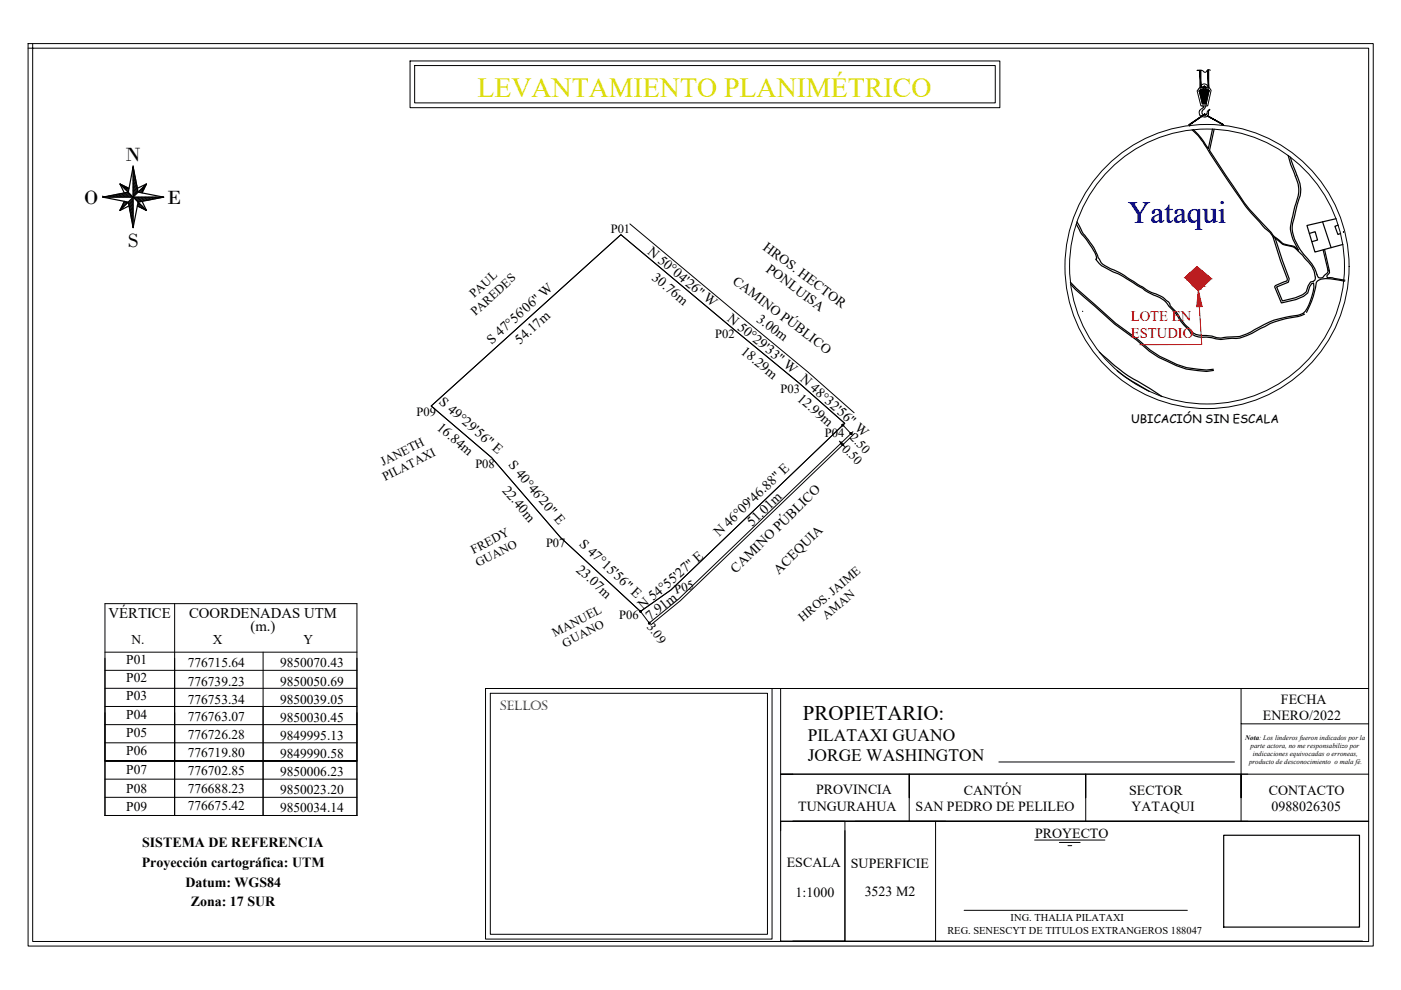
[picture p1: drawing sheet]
<svg xmlns="http://www.w3.org/2000/svg" width="297mm" height="210mm" viewBox="0 0 297 210" stroke-linecap="round" stroke-linejoin="round" font-family="sans-serif">
<!-- layer: 0 -->
<g fill="none" stroke="#000" stroke-width=".21">
<path d="M6 9.2h285.2v191.4h-285.2zM6.9 9.2v190.4h283.3v-189.4h-284.2M86.9 12.9h125.1v9.9h-125.1zM87.9 13.9h123.1v7.9h-123.1zM254.3 18.6h2.1l.4 .5-.7 3.4h-1.5l-.8-3.2zM254.5 19h1.7l.2 .2-.7 2.8h-.8l-.6-2.6zM254.5 18.6a.83 .83 0 0 1 .8-.8 .83 .83 0 0 1 .8 .8M254.5 14.9h-.7h.9l.5 .3M255 18.6a.32 .32 0 0 1 .3-.3 .32 .32 0 0 1 .3 .3M255.2 18.6l.1-.1 .2 .1M255.8 15.1a.32 .32 0 0 1-.3 .2 .32 .32 0 0 1-.3-.1M256.6 14.9l-.4-.1-.4 .3"/>
<path d="M254.3 23.5v.7l.5 .5M254.4 23.4l-.1 .1M254.8 24.7l.5 .1M254.8 22.5h.4v.3l-.8 .6M254.9 24l.1 .3M254.9 23.6v.4M255.1 24.2l.5 .1M255.1 23.3l-.2 .3M255.5 22.7l-.4 .6M255.8 22.5h-.3v.3M255.8 24.3l-.2 .1M255.9 24.1l-.1 .2"/>
<path d="M255.9 24.1a.67 .67 0 0 1 .6-.8l-.3 .3a.91 .91 0 0 1-.9 1.2M133.5 47.5l37.8 31.4 9.8 8.6M91.4 86.1l40.2-36.3 37.8 31.4 9.7 8.6-36.8 35.3-6.5 4.5-16.9-15.6-14.7-17zM178.2 93.7l.1 .1M178.8 94.4l.1 .1M178.8 90.2l.1 .1M180.2 91.8h.1M180.8 91.5l-36.9 35.5-6.2 5.1M181.2 91.9l-37 35.5-6.2 5.1M22.3 138.3h53.4M37 128v44.9M55.8 138.3v34.6"/>
<path d="M135.9 129.8l.1 .1M137.5 131.9l.1 .1M22.3 142.1h53.4M22.3 145.9h53.4M22.3 149.8h53.4M22.3 153.6h53.4M22.3 157.5h53.4M102.9 146h60.8v53.1h-60.8zM104 147h58.7v51.1h-58.7zM163.7 146h126.5M165.5 146v30.1M263.1 153.5v10.6"/>
<path d="M22.3 172.9v-44.9h53.4v44.9M22.3 165.2h53.4M22.3 169.1h53.4M75.7 161.3h-53.4h53.4M75.7 172.9h-53.4h53.4M165.5 174.1h124.7h-122.1M168.1 164.1h-2.6h124.7M192.8 169.1v-5v10M230.2 169.1v-5v10M263.1 169.1v-5v10"/>
<circle cx="255.9" cy="56.5" r="30.1"/>
<circle cx="255.9" cy="56.5" r="29.1"/>
</g>
<!-- layer: COTAS -->
<path d="M178 93.5l.2 .2M178.9 90.3l1.3 1.5M178.9 94.5l.2 .2M180.4 91.9l.3 .3M136 129.9l1.5 2M137.7 132.1l.1 .2" fill="none" stroke="#000" stroke-width=".21"/>
<!-- layer: 0 -->
<g fill="#000" stroke="#000" stroke-width=".21">
<path d="M25.4 44.5h.2l-.1 .1zM178.3 94v.1z"/>
<path d="M254.4 14.9l.2 3.7v-3.7zM254.4 14.9l.2 3.7h-.2z"/>
<path d="M255 18.5h.3zM255 18.5h.3z"/>
<path d="M255 18.5h.3zM255 18.5h.3z"/>
<path d="M255 18.6h.3zM255 18.6h.3z"/>
<path d="M255 18.6h.3zM255 18.6h.3z"/>
<path d="M255 18.6h.2zM255 18.6h.2z"/>
<path d="M255 18.6h.2zM255 18.6h.2z"/>
<path d="M255 18.5h.3zM255 18.5h.3z"/>
<path d="M255 18.5l.3 .1zM255 18.5l.3 .1z"/>
<path d="M255 18.6h.3zM255 18.6h.2z"/>
<path d="M255 18.5h.3zM255 18.5h.3z"/>
<path d="M255.3 18.3h.2zM255.3 18.3h.2z"/>
<path d="M255.4 18.5h.3zM255.4 18.5h.3z"/>
<path d="M255.4 18.5h.3zM255.4 18.5h.3z"/>
<path d="M255.4 18.5h.3zM255.4 18.5h.3z"/>
<path d="M255.3 18.3h.2zM255.3 18.3h.2z"/>
<path d="M255.5 18.6h.2zM255.5 18.6h.2z"/>
<path d="M255.5 18.6h.2zM255.5 18.6h.2z"/>
<path d="M255.5 18.6h.2zM255.5 18.6h.2z"/>
<path d="M255.2 18.3h.4zM255.2 18.3h.4z"/>
<path d="M255.2 18.3l.4 .1zM255.2 18.3l.4 .1z"/>
<path d="M255.1 18.4l.5 .1zM255.1 18.4l.5 .1z"/>
<path d="M255.1 18.5h.6zM255.1 18.5h.6z"/>
<path d="M255.4 18.5h.3zM255.4 18.5h.3z"/>
<path d="M255.4 18.5l.3 .1zM255.4 18.5l.3 .1z"/>
<path d="M255.5 18.6h.2zM255.5 18.6h.2z"/>
<path d="M255.5 18.6h.2zM255.5 18.6h.2z"/>
<path d="M254.5 19l1.9 .2-.2-.2zM254.5 19l1.9 .2h-2z"/>
<path d="M256.1 14.8l.2 3.8v-3.8zM256.1 14.8l.2 3.8h-.2z"/>
<path d="M254.3 19.4l1.4 2.6 .6-2.6zM254.3 19.4l1.4 2.6h-.8z"/>
<path d="M254.4 19.2l1.9 .2 .1-.2zM254.4 19.2l1.9 .2h-2z"/>
<path d="M252 26.4l.1 .1 3.3-2.3zM252.1 26.5l3.3-2.3zM255.4 24.2v.1h.3zM255.4 24.3h.3z"/>
<path d="M256.1 24.5l3.3 1.9zM256 24.6l3.4 1.9z"/>
<path d="M178.3 93.8v.2zM178.3 93.8v.2zM178.2 93.9l.1 .1z"/>
<path d="M178.3 94h.2zM178.4 93.8l-.1 .2zM178.3 93.8v.2z"/>
<path d="M178.6 90l.1 .1zM178.5 90.1h.2l-.1 .1zM178.7 90.1v.2z"/>
<path d="M178.6 94.2l.1 .1zM178.5 94.3h.2zM178.7 94.3v.1z"/>
<path d="M178.7 90.1v.2l.1-.1zM178.7 90.1l.1 .1zM178.7 90.1h.1v-.1z"/>
<path d="M178.7 94.3v.1zM178.7 94.3h.1zM178.7 94.3l.1-.1z"/>
<path d="M178.7 90v.1zM178.6 90h.1v.1z"/>
<path d="M178.7 94.2v.1l.1-.1zM178.6 94.2l.1 .1z"/>
<path d="M180.3 92l.1-.1zM180.4 91.9l.1 .1z"/>
<path d="M180.3 91.8l.1 .1zM180.3 91.8l.1 .1zM180.3 91.9h.1z"/>
<path d="M180.4 91.9h.2zM180.4 91.9h.2zM180.4 91.8v.1l.1-.1z"/>
<path d="M135.7 129.5l.1 .1zM135.7 129.6h.1zM135.8 129.6v.2z"/>
<path d="M135.8 129.6l.1 .2zM135.8 129.6l.1 .2zM135.8 129.6h.1z"/>
<path d="M135.8 129.5v.1zM135.7 129.5l.1 .1z"/>
<path d="M137.5 132.2l.1 .1 .1-.2zM137.7 132.1v.1l-.1 .1z"/>
<path d="M137.6 132l.1 .1zM137.6 132l.1 .1zM137.5 132.1h.2z"/>
<path d="M137.7 132.1h.1zM137.7 132.1h.1zM137.7 132v.1z"/>
</g>
<!-- layer: MARGENES -->
<path d="M287.9 146h-24.8v7.5h27.1M165.5 174.1h13.6v25.4h-13.6zM168.1 174.1h96.5M168.1 164.1h96.5M179.1 176.1v23.4M198.4 174.1v25.4M211.8 161.6h49.9M219.4 178.1h14.9M224.6 178.6h4.4M226.4 179.3h.8M168.1 199.5h120.8M204.4 193h47.3" fill="none" stroke="#000" stroke-width=".21"/>
<path d="M252.2 26.6l.1 .1M257.1 27.4l-.9 4.1-1.5-2.2-1.7-1.8M257.4 27.4l-1 4.5M273.1 32.9l1.5 4.5M273.6 33.3l1.3 3.8M228.2 47.6l.9 1.7 1.1 1.3a12.4 12.4 0 0 1 2.3 4.2l-.2 .2a9.3 9.3 0 0 0 4.8 3.1l4.5 2.7a18.1 18.1 0 0 0 4.3 2.3l1.1 .8 .7 .8a15.5 15.5 0 0 1 2.7 3.5l1.9 2.1a2.53 2.53 0 0 0 2.4 1.2l2.2 .1a5.4 5.4 0 0 0 3.4 .2 10.9 10.9 0 0 0 7-2.2 21.2 21.2 0 0 1 7.9-2.5l1.4-.5M283.7 47.7l-.7 .3 .7 1.7 .6-.2M284.8 49.3h.1M227 60.3l1 1.1 8.3 7.3 4.7 3.4 2.7 2.4a35.3 35.3 0 0 0 7.8 3.7l4.3 .6 1.5-.3M229.5 66h.1" fill="none" stroke="#000" stroke-width=".25"/>
<!-- layer: 0 -->
<g fill="none" stroke="#000" stroke-width=".25">
<path d="M25.4 39l5.7 5.6M25.5 39h.1M25.7 39.1v.1M25.9 39.2v.2M26.1 39.3l-.1 .3M26.3 39.4l-.1 .4M26.4 39.5v.4M26.7 39.6l-.2 .5M26.9 39.7l-.2 .6M27 39.8l-.1 .6M27.2 39.9l-.1 .8M27.3 39.9l-1.9-.9 1 1.9"/>
<path d="M28.2 35.4h.1M28.2 35.4v12.9M28.3 35.6l-.1 .1M28.3 35.9l-.1 .1M28.4 36.1l-.2 .2M28.4 36.3l-.2 .2M28.5 36.6l-.3 .2M28.5 36.8l-.3 .3M28.6 37.1l-.4 .3M28.6 37.4l-.4 .3M28.7 37.6l-.5 .4M28.7 37.8l-.5 .5"/>
<path d="M28.8 38.1l-.6 .5M28.8 38.3l-.6 .6M28.9 38.6l-.7 .6M28.9 38.8l-.7 .7M28.9 39.1l-.7 .7M29 39.3l-.8 .8M29.1 39.6l-.9 .8M29.1 39.9l2-.9-1 1.9M29.1 39.8l-.9 .9M30.1 39.9l.5 .1M30.3 39.8h.3M30.5 39.6h.2"/>
<path d="M30.6 39.4h.2M30.8 39.2l.1 .1M31 39h.1M31.1 39l-5.7 5.6M252.8 27.5v.1a19.8 19.8 0 0 1 3.9 5.1 163.2 163.2 0 0 0 8.6 12.5l2.9 3.2 1.1 .9 .7 1 .5 .3a5.4 5.4 0 0 0 3.7 1.7l1.5 1.4a13.3 13.3 0 0 1 2.9 3.7l.2 1a.93 .93 0 0 1-.3 1.3l-.6 .1-.5 .8-.5 1.3-.7 .6-1.6 .6-2.7 .7-1.2-3 2.5-1 .1-.7-2.9-8.6M256.4 31.9l5.1 7.6a44 44 0 0 0 8 9.8 5.6 5.6 0 0 0 2.1 1.9 5.3 5.3 0 0 0 2.5 1l.3 .1 .9 .7a8.9 8.9 0 0 1-1.7-5.1l1.2-4.8a6.5 6.5 0 0 0-.2-5.7M274.9 37.1a5.7 5.7 0 0 1 .5 5.1l-1 4a6.1 6.1 0 0 0 .8 5.9l1.2 1.8a10.8 10.8 0 0 1 3.1 4.9 .85 .85 0 0 0 1.2-.4 1.21 1.21 0 0 0 .8-1.3M21.8 41.8l5.4-1.1 1-5.3 1.1 5.3 5.4 1.1-5.4 1.1-1.1 5.4-1-5.4zM21.8 41.8h.1M21.8 41.8h12.9M22 41.8h.1M22.3 41.7l.1 .1"/>
<path d="M22.5 41.7l.2 .1M22.8 41.6l.2 .2M23 41.5l.3 .3M23.3 41.5l.3 .3M23.5 41.5l.4 .3M23.8 41.4l.4 .4M24 41.4l.5 .4M24.3 41.3l.5 .5M24.5 41.3l.5 .5M24.8 41.2l.5 .6M25 41.2l.6 .6M25.3 41.1l.6 .7"/>
<path d="M25.5 41.1l.7 .7M25.6 44.3l.1 .1M25.6 44.2h.3M25.7 44h.3M25.8 41l.7 .8M25.9 43.8h.3M25.9 43.6l.5 .1M26 41l.8 .8M26 43.4l.5 .1M26.1 43.2l.6 .1M26.2 41l.9 .8M26.2 43l.7 .2"/>
<path d="M26.3 42.8l.8 .2M26.4 42.7l-1 1.9 1.9-.9M26.5 40.9l.9 .9M26.7 40.8l1 1M27 40.8l1 1M28.2 48.2h.1M28.2 47.9v.1M28.2 47.6l-.1 .2M28.2 47.3l-.1 .2M28.2 47l-.1 .3M28.2 46.8l-.2 .2M28.2 46.5l-.2 .3"/>
<path d="M28.2 46.2l-.3 .3M28.2 45.9l-.4 .4M28.2 45.6l-.4 .4M28.2 45.3l-.4 .5M28.2 45l-.5 .5M28.2 44.7l-.5 .6M28.2 44.4l-.6 .6M28.2 44.1l-.7 .7M28.2 43.8l-.7 .7M28.2 43.5l-.7 .8M28.2 43.2l-.8 .8M28.2 42.9l-.8 .9"/>
<path d="M28.2 42.6l-.9 .9M28.2 42.3l-.9 1M28.2 42.1l-1 1M28.5 41.8l1 1M28.8 41.8l.9 1M29.1 41.8l.9 .9M29.2 40.1l-1 .9M29.2 40.3l-1 1M29.2 40.6l-1 1M29.4 41.8l.8 .9M29.4 40.7l.8 .1M29.4 43l-.2 .7"/>
<path d="M29.6 40.4l.7 .2M29.6 43.2l-.2 .6M29.7 41.8l.8 .8M29.7 40.3l.6 .1M29.7 43.3l-.1 .6M29.9 40.1l.6 .1M29.9 43.5l-.1 .5M30 41.8l.7 .8M30.1 42.7l1 1.9-2-.9M30.1 43.7l-.1 .4M30.3 41.8l.7 .7M30.3 43.8l-.1 .4"/>
<path d="M30.5 44l-.1 .3M30.6 41.8l.6 .7M30.6 44.2v.2M30.8 44.4v.1M30.8 41.8l.7 .6M31 44.5v.1M31.1 41.8l.6 .6M31.4 41.8l.5 .5M31.7 41.8l.5 .5M32 41.8l.5 .4M32.3 41.8l.4 .4M32.6 41.8l.4 .3"/>
<path d="M32.9 41.8l.3 .3M33.2 41.8l.2 .3M33.5 41.8l.2 .2M33.8 41.8l.1 .2M34.1 41.8l.1 .1M34.4 41.8h.1M226.9 59.8l1.3 1.3 8.3 7.4 4.7 3.4 2.7 2.3a32.2 32.2 0 0 0 7.7 3.7l4.2 .6 1.4-.2M228.3 47l1.1 2.2 .6 .7a16 16 0 0 1 2.8 4.7l.3 .4a3.9 3.9 0 0 0 3.1 2.2l2.2 1.2 3.3 2.2a15 15 0 0 0 4.3 2.2l1.8 1.2 .2 .4a3.2 3.2 0 0 0 1.2 1.6l.4 .4a14.9 14.9 0 0 0 3 3.8l.3 .3a3.6 3.6 0 0 0 2.9 .6l1.1 .2a4.4 4.4 0 0 0 3.3 .2l1.1-.1a8 8 0 0 0 4.7-1.5 23.9 23.9 0 0 1 9.6-3.2 3.5 3.5 0 0 0 2.2-2.8 8 8 0 0 0 .7-3.9l-.4 .1-.4 .7-.4 1.3-.9 .7-1.6 .7-3.1 .7-1.5-3.4 .2-.2 2.5-1 .1-.4-1.5-3.9-1.6-5.2M277.6 49.5l1.2-.4 .5 1.8-1.1 .3M280.4 47l1.8 5.5M280.5 53l1.1 4.4M280.8 52.9l1 4.5 .1 .4-.5 .6v.4l3.7 .6"/>
<path d="M283.3 46.4l-6.2 1.4 1.7 5.6 5.9-1.6M285.1 59.6a9.8 9.8 0 0 0-5.5-.2l-.5 .5a18.3 18.3 0 0 1-2.1 6.3M233.1 74.6l.6 .6a45.1 45.1 0 0 0 10.1 7.2l2.6 1.7M236.8 78.6a45.2 45.2 0 0 0 6.9 4.4"/>
</g>
<!-- layer: CVL_CUADCON_TIT -->
<path d="M259.4 177.1h28.8v19.5h-28.8z" fill="none" stroke="#000" stroke-width=".25"/>
<g fill="#f00" stroke="#f00" stroke-width=".21">
<path d="M252.4 57.8l1.4-1.3 1.5 1.3z"/>
<path d="M253 60.6h2.2l-.7 .7z"/>
<path d="M252.4 57.8l3.8 .7-.9-.7zM251.6 58.5l.8-.7 3.8 .7z"/>
<path d="M251.6 58.5l4.9 .4-.3-.4zM251.6 58.5l4.9 .4h-5.3z"/>
<path d="M251.2 58.9l5.6 .2-.3-.2zM251.2 58.9l5.6 .2h-5.3z"/>
<path d="M251.5 59.1l4.8 .4 .5-.4zM251.5 59.1l4.8 .4h-4.3z"/>
<path d="M252 59.5l3.2 1.1 1.1-1.1zM252 59.5l3.2 1.1h-2.2z"/>
<path d="M253 60.6l.7 .7h.8zM253.7 61.3h.8l-.4 .3z"/>
</g>
<!-- layer: 0 -->
<path d="M251.2 58.9l2.6-2.4 3 2.6-2.7 2.5zM254.3 65l.5 8-13.1 .1" fill="none" stroke="#f00" stroke-width=".21"/>
<path d="M254.1 61.5l.8 3.5h-1.2z" fill="#f00" stroke="#f00" stroke-width=".21"/>
<text font-size="6.6" fill="#0000fa" x="239.2" y="47.2">Yataqui</text>
<text font-size="5.9" fill="#dbdb00" x="101.2" y="20.6">LEVANTAMIENTO PLANIMÉTRICO</text>
<text font-size="4.4" x="170.2" y="152.7">PROPIETARIO:</text>
<g font-size="4.3">
<text x="26.6" y="34.2">N</text>
<text x="17.9" y="43.2">O</text>
<text x="35.5" y="43.2">E</text>
<text x="27.1" y="52.4">S</text>
</g>
<g font-size="3.7">
<text x="171.3" y="157.2">PILATAXI GUANO</text>
<text x="171.3" y="161.3">JORGE WASHINGTON</text>
</g>
<g font-size="3.1" fill="#f00">
<text x="239.8" y="68.1">LOTE EN</text>
<text x="239.8" y="71.6">ESTUDIO</text>
</g>
<g font-size="3.1">
<text x="23" y="131">VÉRTICE</text>
<text x="40.1" y="131">COORDENADAS UTM</text>
<text x="53.1" y="133.8">(m.)</text>
</g>
<g font-size="3">
<text x="137.1" y="53.6" transform="rotate(40 137.1 53.6)">N 50°04'26&quot; W</text>
<text x="161.6" y="52.7" transform="rotate(37 161.6 52.7)">HROS. HECTOR</text>
<text x="138.1" y="59.1" transform="rotate(40 138.1 59.1)">30.76m</text>
<text x="155.1" y="59.9" transform="rotate(37 155.1 59.9)">CAMINO PÚBLICO</text>
<text x="162.2" y="57.4" transform="rotate(37 162.2 57.4)">PONLUISA</text>
<text x="154" y="67.8" transform="rotate(39 154 67.8)">N 50°29'33&quot; W</text>
<text x="160.2" y="68" transform="rotate(37 160.2 68)">3.00m</text>
<text x="104.3" y="73.1" transform="rotate(-42 104.3 73.1)">S 47°56'06&quot; W</text>
<text x="110.2" y="73.1" transform="rotate(-42 110.2 73.1)">54.17m</text>
<text x="157" y="74.8" transform="rotate(39 157 74.8)">18.29m</text>
<text x="169.5" y="80.7" transform="rotate(42 169.5 80.7)">N 48°32'56&quot; W</text>
<text x="92.9" y="85.5" transform="rotate(40 92.9 85.5)">S 49°29'56&quot; E</text>
<text x="168.9" y="84.7" transform="rotate(42 168.9 84.7)">12.99m</text>
<text x="92.5" y="90.9" transform="rotate(41 92.5 90.9)">16.84m</text>
<text x="107.6" y="98.7" transform="rotate(49 107.6 98.7)">S 40°46'20&quot; E</text>
<text x="106.4" y="104.1" transform="rotate(49 106.4 104.1)">22.40m</text>
<text x="152.5" y="113.9" transform="rotate(-44 152.5 113.9)">N 46°09'46.88&quot; E</text>
<text x="159.5" y="111.8" transform="rotate(-44 159.5 111.8)">51.01m</text>
<text x="122.7" y="115.6" transform="rotate(43 122.7 115.6)">S 47°15'56&quot; E</text>
<text x="122" y="121" transform="rotate(43 122 121)">23.07m</text>
<text x="156" y="121.7" transform="rotate(-44 156 121.7)">CAMINO PÚBLICO</text>
<text x="165.1" y="121.9" transform="rotate(-44 165.1 121.9)">ACEQUIA</text>
<text x="136.3" y="129.4" transform="rotate(-41 136.3 129.4)">N 54°55'27&quot; E</text>
<text x="137.9" y="131.6" transform="rotate(-38 137.9 131.6)">7.91m</text>
<text x="271.6" y="149.3">FECHA</text>
<text x="267.7" y="152.8">ENERO/2022</text>
<text x="169.2" y="171.8">TUNGURAHUA</text>
<text x="173" y="168.4">PROVINCIA</text>
<text x="194.1" y="171.9">SAN PEDRO DE PELILEO</text>
<text x="204.3" y="168.5">CANTÓN</text>
<text x="239.4" y="168.5">SECTOR</text>
<text x="239.9" y="171.9">YATAQUI</text>
<text x="269" y="168.5">CONTACTO</text>
<text x="269.6" y="171.9">0988026305</text>
<text x="30.1" y="179.6">SISTEMA DE REFERENCIA</text>
<text x="219.4" y="177.6">PROYECTO</text>
<text x="30" y="183.8">Proyección cartográfica: UTM</text>
<text x="166.8" y="183.9">ESCALA</text>
<text x="180.4" y="184">SUPERFICIE</text>
<text x="39.3" y="188">Datum: WGS84</text>
<text x="168.7" y="190.1">1:1000</text>
<text x="183.3" y="190">3523 M2</text>
<text x="40.5" y="192.2">Zona: 17 SUR</text>
</g>
<g font-size="2.8">
<text x="27.9" y="136.6">N.</text>
<text x="45.1" y="136.5">X</text>
<text x="64.4" y="136.5">Y</text>
<text x="26.8" y="140.8">P01</text>
<text x="39.8" y="141.4">776715.64</text>
<text x="59.4" y="141.5">9850070.43</text>
<text x="26.8" y="144.7">P02</text>
<text x="26.8" y="148.5">P03</text>
<text x="39.8" y="145.4">776739.23</text>
<text x="39.8" y="149.2">776753.34</text>
<text x="59.4" y="145.5">9850050.69</text>
<text x="59.4" y="149.3">9850039.05</text>
<text x="26.8" y="152.4">P04</text>
<text x="39.8" y="153">776763.07</text>
<text x="59.4" y="153.1">9850030.45</text>
<text x="106" y="150.5">SELLOS</text>
<text x="26.8" y="156.2">P05</text>
<text x="26.8" y="160.1">P06</text>
<text x="39.8" y="156.7">776726.28</text>
<text x="39.8" y="160.5">776719.80</text>
<text x="59.4" y="156.9">9849995.13</text>
<text x="59.4" y="160.7">9849990.58</text>
<text x="26.8" y="164.1">P07</text>
<text x="39.8" y="164.3">776702.85</text>
<text x="59.4" y="164.5">9850006.23</text>
<text x="26.8" y="168.2">P08</text>
<text x="26.8" y="171.8">P09</text>
<text x="39.8" y="168">776688.23</text>
<text x="39.8" y="171.8">776675.42</text>
<text x="59.4" y="168.3">9850023.20</text>
<text x="59.4" y="172.1">9850034.14</text>
</g>
<g font-size="2.7">
<text x="129.5" y="49.4">P01</text>
<text x="100.5" y="63.3" transform="rotate(-43 100.5 63.3)">PAUL</text>
<text x="100.8" y="67.1" transform="rotate(-42 100.8 67.1)">PAREDES</text>
<text x="151.6" y="71.8">P02</text>
<text x="165.5" y="83.2">P03</text>
<text x="88.3" y="88.2">P09</text>
<text x="174.9" y="92.7">P04</text>
<text x="178.4" y="95.3" transform="rotate(46 178.4 95.3)">0.50</text>
<text x="180.1" y="92.9" transform="rotate(46 180.1 92.9)">2.50</text>
<text x="81.2" y="98.9" transform="rotate(-27 81.2 98.9)">JANETH</text>
<text x="100.8" y="99.3">P08</text>
<text x="81.6" y="102" transform="rotate(-27 81.6 102)">PILATAXI</text>
<text x="100.4" y="117.4" transform="rotate(-27 100.4 117.4)">FREDY</text>
<text x="115.8" y="116">P07</text>
<text x="101.4" y="120.3" transform="rotate(-27 101.4 120.3)">GUANO</text>
<text x="143.4" y="126" transform="rotate(-17 143.4 126)">P05</text>
<text x="131.3" y="131.2">P06</text>
<text x="170.2" y="131.8" transform="rotate(-40 170.2 131.8)">HROS. JAIME</text>
<text x="175.2" y="131.5" transform="rotate(-40 175.2 131.5)">AMAN</text>
<text x="117.6" y="135.1" transform="rotate(-27 117.6 135.1)">MANUEL</text>
<text x="119.8" y="137.3" transform="rotate(-27 119.8 137.3)">GUANO</text>
<text x="137.1" y="132.9" transform="rotate(53 137.1 132.9)">3.09</text>
</g>
<text font-size="2.5" x="239.8" y="89.7">UBICACIÓN SIN ESCALA</text>
<g font-size="2.2">
<text x="200.9" y="198">REG. SENESCYT DE TITULOS EXTRANGEROS 188047</text>
<text x="214.3" y="195.2">ING. THALIA PILATAXI</text>
</g>
<g font-size="1.5">
<text x="264" y="156.9">Nota: Los linderos fueron indicados por la</text>
<text x="265.2" y="158.6">parte actora, no me responsabilizo por</text>
<text x="265.6" y="160.3">indicaciones equivocadas o erroneas,</text>
<text x="264.8" y="162.1">producto de desconocimiento o mala fé.</text>
</g>
</svg>
